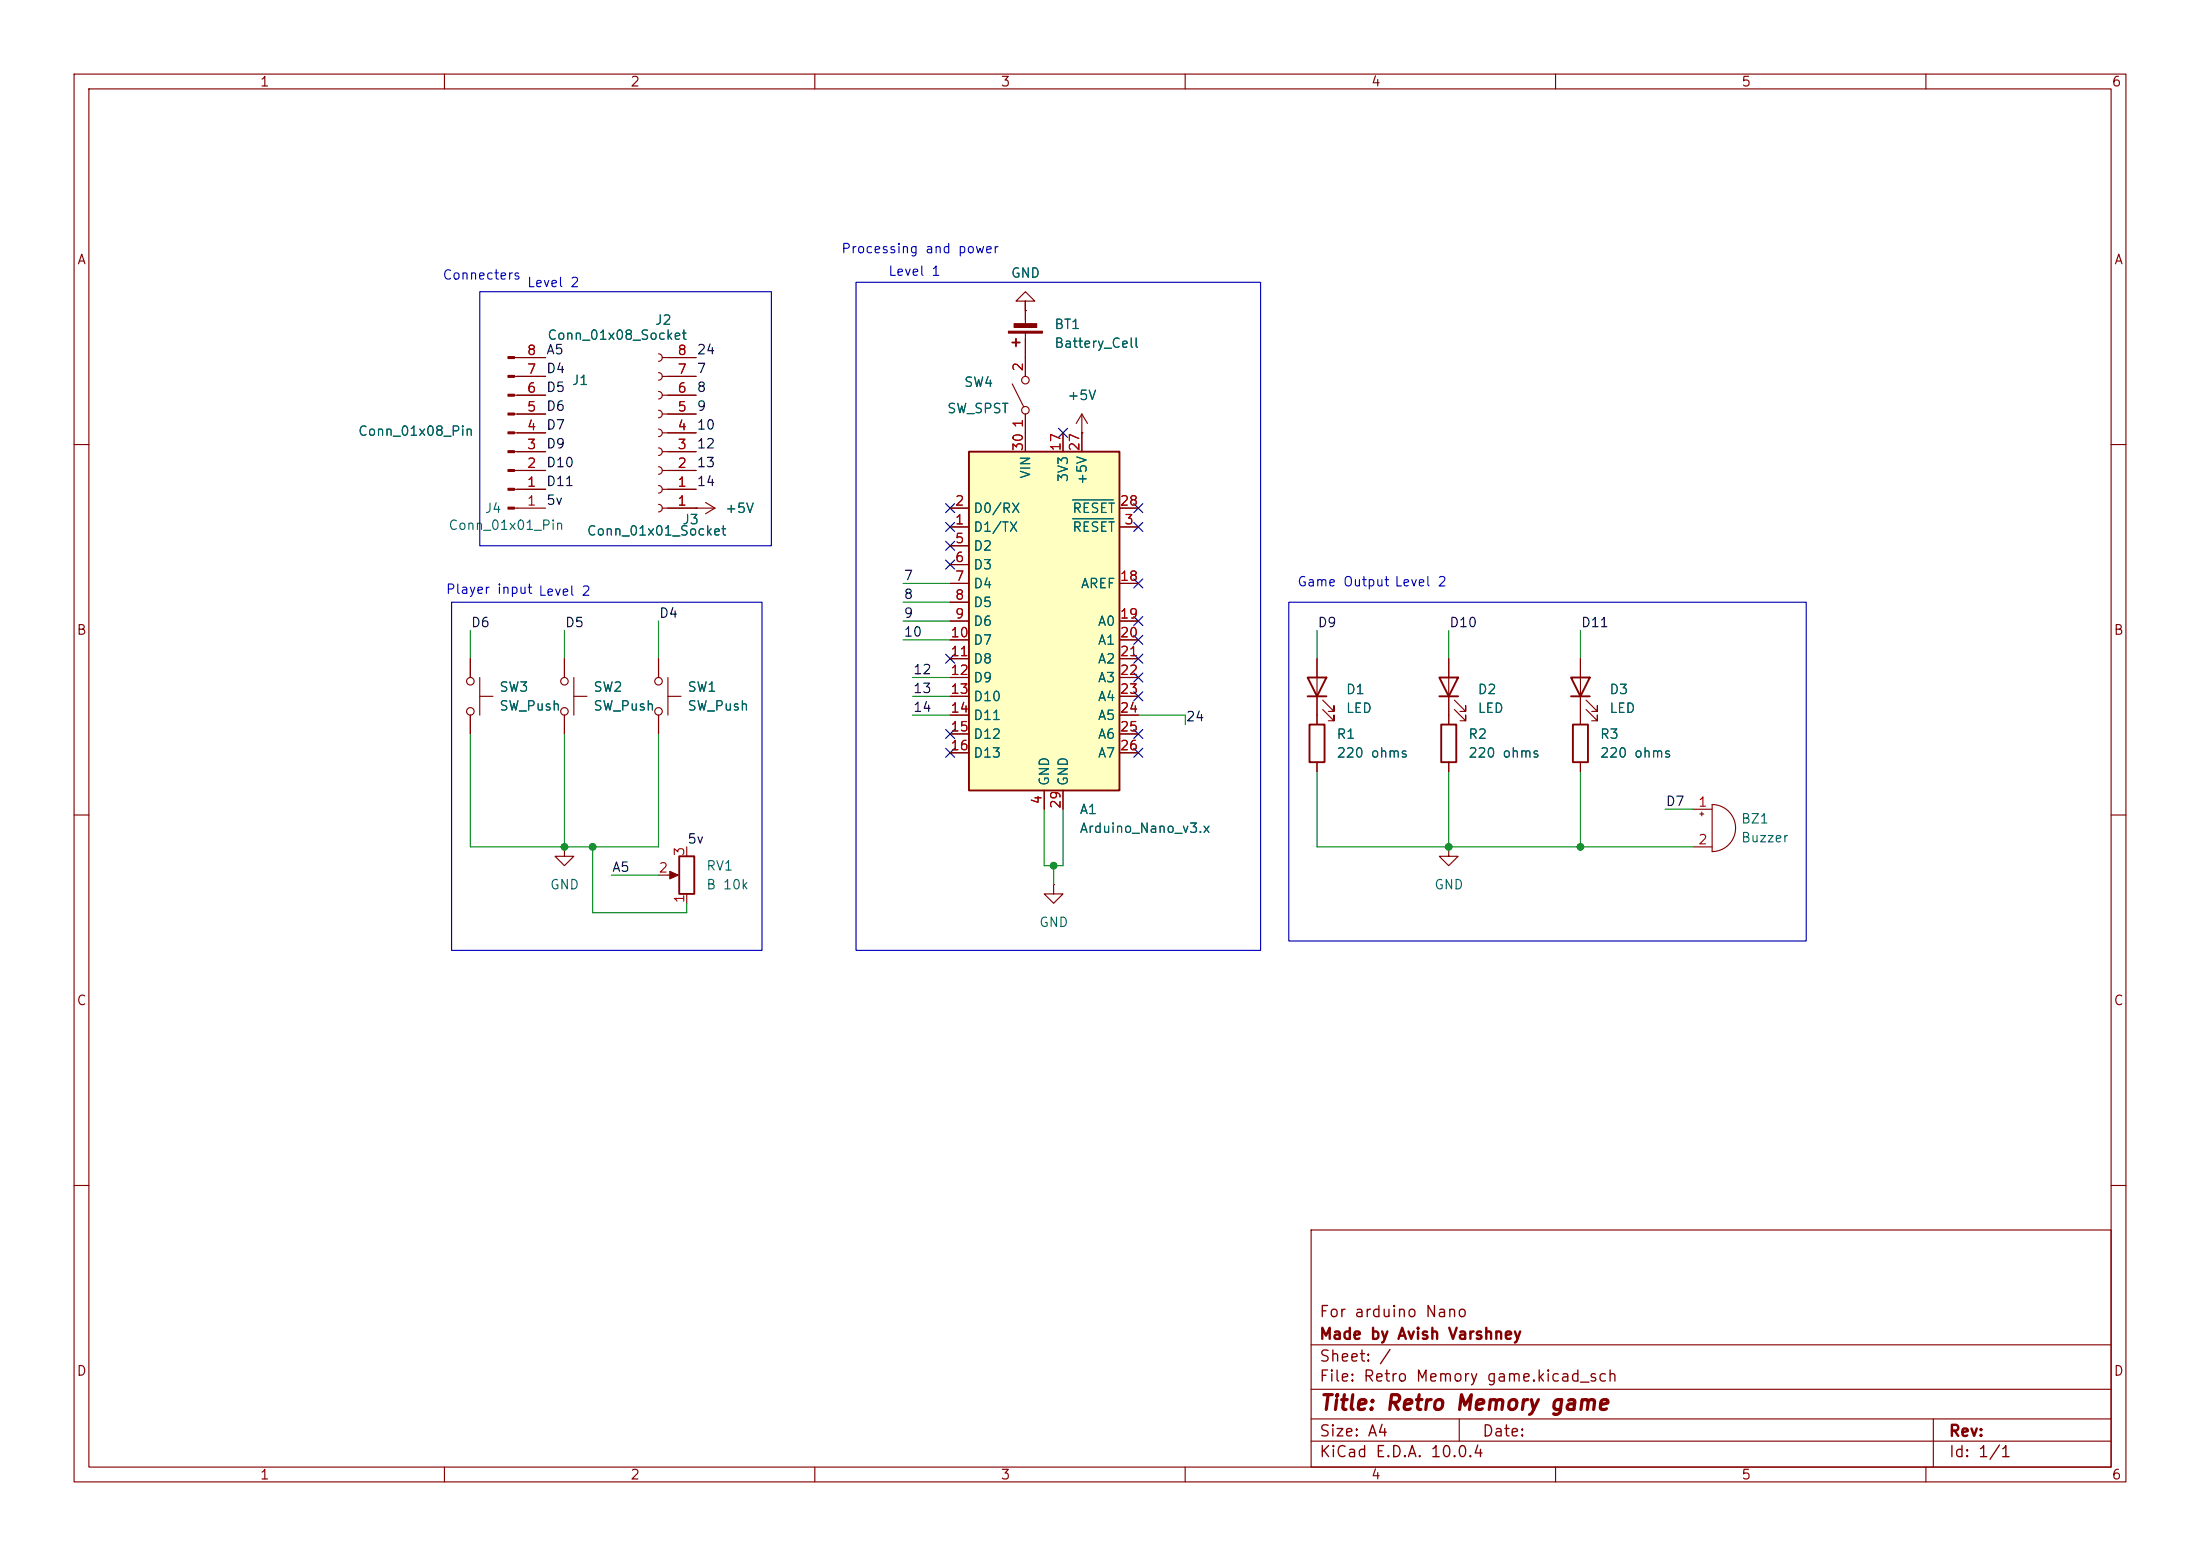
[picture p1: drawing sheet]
<svg xmlns="http://www.w3.org/2000/svg" width="297mm" height="210mm" viewBox="0 0 297 210" stroke-linecap="round" stroke-linejoin="round" font-family="sans-serif">
<g fill="none" stroke="#840000" stroke-width=".15">
<path d="M10 10h277v190h-277zM12 12h273v186h-273zM60 10v2M110 10v2M160 10v2M210 10v2M260 10v2M136.7 51.8l1.5 3.1M138.4 40.6h-1.2l1.2-1.2 1.3 1.2h-1.3v1.3M138.4 41.9h.1M138.4 48.3v2.5M138.4 55.9v2.5"/>
<path d="M10 60h2M69.4 68.6h4.3M285 60h2M63.5 88.9v2.5M63.5 96.5v2.6M64.8 94h1.7M64.8 91.4v5.1M195.6 96.5v1.3M10 110h2M76.2 114.3v1.3h1.3l-1.3 1.2-1.3-1.2h1.3M76.2 114.3h.1M88.9 118.1h2.3"/>
<path d="M92.7 114.3v1.3M142.2 119.4v1.3h1.3l-1.3 1.2-1.2-1.2h1.2M142.2 119.4h.1M195.6 114.3v1.3h1.2l-1.2 1.2-1.3-1.2h1.3M195.6 114.3h.1M195.6 102.9v1.2M285 110h2M92.7 120.7v1.2M10 160h2M177 166h108v32h-108zM285 160h2M60 198v2"/>
<path d="M110 198v2M160 198v2M177 194.5h108M177 191.5h108M177 187.5h108M177 181.5h108M197 191.5v3M210 198v2M260 198v2M261 191.5v6.5"/>
<circle cx="138.4" cy="51.3" r=".51"/>
<circle cx="138.4" cy="55.4" r=".51"/>
<circle cx="63.5" cy="96" r=".51"/>
<circle cx="63.5" cy="91.9" r=".51"/>
</g>
<g fill="#840000" stroke="#840000" stroke-width=".15">
<path d="M68.6 68.5h.8v.2h-.8z"/>
<path d="M90.4 117.6l1.2 .5-1.2 .5z"/>
</g>
<path d="M194.6 97.8h2v5.1h-2zM91.7 115.6h2v5.1h-2z" fill="none" stroke="#840000" stroke-width=".25"/>
<path d="M130.8 61h20.3v45.7h-20.3z" fill="#ffffc2"/>
<path d="M136.7 46.2h1M137.2 45.7v1M130.8 61h20.3v45.7h-20.3zM176.5 91.4h2.6l-1.3 2.6zM176.5 94h2.6M176.8 97.8h2v5.1h-2zM194.3 91.4h2.5l-1.2 2.6zM194.3 94h2.5M212.1 91.4h2.5l-1.2 2.6zM212.1 94h2.5M212.3 97.8h2.1v5.1h-2.1z" fill="none" stroke="#840000" stroke-width=".25"/>
<g fill="none" stroke="#840000" stroke-width=".15">
<path d="M69.4 58.4h4.3M69.4 55.9h4.3M69.4 53.3h4.3M69.4 50.8h4.3M69.4 48.3h4.3M88.9 57.9a.51 .51 0 0 1 .5 .5 .51 .51 0 0 1-.5 .5M88.9 55.4a.51 .51 0 0 1 .5 .5 .51 .51 0 0 1-.5 .5M88.9 52.8a.51 .51 0 0 1 .5 .5 .51 .51 0 0 1-.5 .5M88.9 50.3a.51 .51 0 0 1 .5 .5 .51 .51 0 0 1-.5 .5M88.9 47.8a.51 .51 0 0 1 .5 .5 .51 .51 0 0 1-.5 .5M89.4 58.4h4.6M89.4 55.9h4.6"/>
<path d="M89.4 53.3h4.6M89.4 50.8h4.6M89.4 48.3h4.6M138.4 41.9h.1M138.4 40.6v3.3M138.4 45v5.8M138.4 55.9v5.1M143.5 58.4v2.6M146 58.4h.1M146 55.9v5.1M146 55.9l-.7 1.3M146 55.9l.8 1.3"/>
<path d="M69.4 66h4.3M69.4 63.5h4.3M69.4 61h4.3M88.9 68.1a.51 .51 0 0 1 .5 .5 .51 .51 0 0 1-.5 .5M88.9 65.5a.51 .51 0 0 1 .5 .5 .51 .51 0 0 1-.5 .5M88.9 63a.51 .51 0 0 1 .5 .5 .51 .51 0 0 1-.5 .5M88.9 60.5a.51 .51 0 0 1 .5 .5 .51 .51 0 0 1-.5 .5M89.4 68.6h7.1M89.4 66h4.6M89.4 63.5h4.6M89.4 61h4.6M94 68.6h.1"/>
<path d="M95.2 67.8l1.3 .8M96.5 68.6l-1.3 .7M128.3 71.1h2.5M128.3 68.6h2.5M128.3 73.7h2.5M128.3 76.2h2.5M128.3 78.7h2.5M151.1 71.1h2.6M151.1 68.6h2.6M151.1 78.7h2.6M63.5 88.9v2.5M63.5 96.5v2.6"/>
<path d="M76.2 88.9v2.5M76.2 96.5v2.6M77.5 94h1.7M77.5 91.4v5.1M88.9 88.9v2.5M88.9 96.5v2.6M90.2 94h1.7M90.2 91.4v5.1M128.3 81.3h2.5M128.3 83.8h2.5M128.3 86.4h2.5M128.3 88.9h2.5"/>
<path d="M128.3 91.4h2.5M128.3 94h2.5M128.3 96.5h2.5M128.3 99.1h2.5M151.1 83.8h2.6M151.1 86.4h2.6M151.1 88.9h2.6M151.1 91.4h2.6M151.1 94h2.6M151.1 96.5h2.6M151.1 99.1h2.6M177.8 88.9v8.9"/>
<path d="M178.6 95.8l1.5 1.5v-.8v.8h-.8M178.6 94.5l1.5 1.5v-.7v.7h-.8M195.6 88.9v8.9M196.3 95.8l1.6 1.5v-.8v.8h-.8M196.3 94.5l1.6 1.5v-.7v.7h-.8M213.4 88.9v8.9M214.1 95.8l1.5 1.5v-.8v.8h-.7M214.1 94.5l1.5 1.5v-.7v.7h-.7M128.3 101.6h2.5M141 106.7v2.5M143.5 106.7v2.5M151.1 101.6h2.6"/>
<path d="M177.8 102.9v1.2M195.6 102.9v1.2M213.4 102.9v1.2M228.6 109.2h2.5M228.6 114.3h2.5M229.5 109.9h.5M229.7 109.6v.5M231.1 108.6a3.2 3.2 0 0 1 3.2 3.2 3.2 3.2 0 0 1-3.2 3.1z"/>
<circle cx="76.2" cy="91.9" r=".51"/>
<circle cx="76.2" cy="96" r=".51"/>
<circle cx="88.9" cy="96" r=".51"/>
<circle cx="88.9" cy="91.9" r=".51"/>
</g>
<path d="M144.8 70h5.5M144.8 67.5h5.5" fill="none" stroke="#006464" stroke-width=".15"/>
<g fill="#840000" stroke="#840000" stroke-width=".15">
<path d="M136.1 44.7h4.6v.3h-4.6z"/>
<path d="M136.9 43.7h3.1v.5h-3.1z"/>
<path d="M68.6 65.9h.8v.3h-.8z"/>
<path d="M68.6 63.4h.8v.2h-.8z"/>
<path d="M68.6 60.8h.8v.3h-.8z"/>
<path d="M68.6 58.3h.8v.2h-.8z"/>
<path d="M68.6 55.8h.8v.2h-.8z"/>
<path d="M68.6 53.2h.8v.3h-.8z"/>
<path d="M68.6 50.7h.8v.2h-.8z"/>
<path d="M68.6 48.1h.8v.3h-.8z"/>
</g>
<g fill="none" stroke="#009600" stroke-width=".15">
<path d="M138.4 40.6v1.3M121.9 78.7h6.4M63.5 99.1v15.2h25.4v-15.2M63.5 85.1v3.8M76.2 85.1v3.8M76.2 99.1v15.2M88.9 83.8v5.1M121.9 81.3h6.4M121.9 83.8h6.4M121.9 86.4h6.4M123.2 96.5h5.1M123.2 94h5.1"/>
<path d="M123.2 91.4h5.1M153.7 96.5h6.3v1.3M177.8 85.1v3.8M195.6 85.1v3.8M213.4 85.1v3.8M80 114.3v8.9h12.7v-1.3M82.5 118.1h6.4M141 109.2v7.6h2.5v-7.6M142.2 116.8v2.6M177.8 104.1v10.2h50.8M195.6 104.1v10.2M213.4 104.1v10.2"/>
<path d="M224.8 109.2h3.8"/>
</g>
<g fill="none" stroke="#000084" stroke-width=".15">
<path d="M142.9 57.8l1.2 1.2M144.1 57.8l-1.2 1.2M127.7 75.6l1.2 1.2M127.7 68l1.2 1.2M127.7 70.5l1.2 1.2M127.7 73.1l1.2 1.2M128.9 75.6l-1.2 1.2M128.9 73.1l-1.2 1.2M128.9 68l-1.2 1.2M128.9 70.5l-1.2 1.2M153.1 78.1l1.2 1.2M153.1 70.5l1.2 1.2"/>
<path d="M153.1 68l1.2 1.2M154.3 78.1l-1.2 1.2M154.3 70.5l-1.2 1.2M154.3 68l-1.2 1.2M127.7 88.3l1.2 1.2M127.7 98.5l1.2 1.2M128.9 88.3l-1.2 1.2M128.9 98.5l-1.2 1.2M153.1 98.5l1.2 1.2M153.1 93.4l1.2 1.2M153.1 90.8l1.2 1.2M153.1 83.2l1.2 1.2"/>
<path d="M153.1 88.3l1.2 1.2M153.1 85.8l1.2 1.2M154.3 98.5l-1.2 1.2M154.3 93.4l-1.2 1.2M154.3 90.8l-1.2 1.2M154.3 83.2l-1.2 1.2M154.3 88.3l-1.2 1.2M154.3 85.8l-1.2 1.2M127.7 101l1.2 1.2M128.9 101l-1.2 1.2M153.1 101l1.2 1.2M154.3 101l-1.2 1.2"/>
</g>
<path d="M64.8 39.4h39.3v34.3h-39.3zM115.6 38.1h54.6v90.2h-54.6zM61 81.3h41.9v47h-41.9zM174 81.3h69.8v45.7h-69.8z" fill="none" stroke="#0000c2" stroke-width=".15"/>
<g fill="#009600" stroke="#009600" stroke-width=".14">
<circle cx="142.2" cy="116.8" r=".46"/>
<circle cx="76.2" cy="114.3" r=".46"/>
<circle cx="80" cy="114.3" r=".46"/>
<circle cx="195.6" cy="114.3" r=".46"/>
<circle cx="213.4" cy="114.3" r=".46"/>
</g>
<text font-size="2" fill="#840000" x="178" y="190.8">Title: Retro Memory game</text>
<g font-size="1.5" fill="#840000">
<text x="178" y="178.2">For arduino Nano</text>
<text x="178" y="184.2">Sheet: /</text>
<text x="178" y="181.2">Made by Avish Varshney</text>
<text x="178" y="186.9">File: Retro Memory game.kicad_sch</text>
<text x="178" y="197.1">KiCad E.D.A. 10.0.4</text>
<text x="178" y="194.3">Size: A4</text>
<text x="200" y="194.3">Date:</text>
<text x="263" y="194.3">Rev:</text>
<text x="263" y="197.1">Id: 1/1</text>
</g>
<g font-size="1.3" fill="#840000">
<text x="35" y="12">1</text>
<text x="85" y="12">2</text>
<text x="135" y="12">3</text>
<text x="185" y="12">4</text>
<text x="235" y="12">5</text>
<text x="285" y="12">6</text>
<text x="10.3" y="36">A</text>
<text x="285.3" y="36">A</text>
<text x="10.3" y="86">B</text>
<text x="285.3" y="86">B</text>
<text x="10.3" y="136">C</text>
<text x="285.3" y="136">C</text>
<text x="10.3" y="186">D</text>
<text x="285.3" y="186">D</text>
<text x="35" y="200">1</text>
<text x="85" y="200">2</text>
<text x="135" y="200">3</text>
<text x="185" y="200">4</text>
<text x="235" y="200">5</text>
<text x="285" y="200">6</text>
</g>
<g font-size="1.3" fill="#0000c2">
<text x="113.5" y="34.5">Processing and power</text>
<text x="59.7" y="38.1">Connecters</text>
<text x="71.1" y="39.1">Level 2</text>
<text x="119.8" y="37.6">Level 1</text>
<text x="60.1" y="80.5">Player input Level 2</text>
<text x="175.1" y="79.5">Game Output Level 2</text>
</g>
<g font-size="1.3" fill="#006464">
<text x="136.4" y="37.8">GND</text>
<text x="73.8" y="46.2">Conn_01x08_Socket</text>
<text x="88.3" y="44.2">J2</text>
<text x="142.2" y="44.7">BT1</text>
<text x="142.2" y="47.3">Battery_Cell</text>
<text x="77.1" y="52.3">J1</text>
<text x="130.1" y="52.5">SW4</text>
<text x="48.3" y="59.1">Conn_01x08_Pin</text>
<text x="127.8" y="56.1">SW_SPST</text>
<text x="144" y="54.3">+5V</text>
<text x="139.4" y="64.7" transform="rotate(-90 139.4 64.7)">VIN</text>
<text x="144.5" y="65.2" transform="rotate(-90 144.5 65.2)">3V3</text>
<text x="147" y="65.5" transform="rotate(-90 147 65.5)">+5V</text>
<text x="60.5" y="71.8">Conn_01x01_Pin</text>
<text x="65.4" y="69.6">J4</text>
<text x="92" y="71.1">J3</text>
<text x="97.8" y="69.6">+5V</text>
<text x="131.3" y="69.6">D0/RX</text>
<text x="144.7" y="69.6">RESET</text>
<text x="79.1" y="72.6">Conn_01x01_Socket</text>
<text x="131.3" y="72.1">D1/TX</text>
<text x="131.3" y="74.6">D2</text>
<text x="131.3" y="77.2">D3</text>
<text x="144.7" y="72.1">RESET</text>
<text x="131.3" y="79.7">D4</text>
<text x="131.3" y="82.3">D5</text>
<text x="145.8" y="79.7">AREF</text>
<text x="131.3" y="84.8">D6</text>
<text x="131.3" y="87.3">D7</text>
<text x="131.3" y="89.9">D8</text>
<text x="148.1" y="84.8">A0</text>
<text x="148.1" y="87.3">A1</text>
<text x="148.1" y="89.9">A2</text>
<text x="67.3" y="93.7">SW3</text>
<text x="80" y="93.7">SW2</text>
<text x="92.7" y="93.7">SW1</text>
<text x="131.3" y="92.4">D9</text>
<text x="131.3" y="95">D10</text>
<text x="148.1" y="92.4">A3</text>
<text x="148.1" y="95">A4</text>
<text x="181.6" y="94">D1</text>
<text x="199.4" y="94">D2</text>
<text x="217.2" y="94">D3</text>
<text x="67.3" y="96.2">SW_Push</text>
<text x="80" y="96.2">SW_Push</text>
<text x="92.7" y="96.2">SW_Push</text>
<text x="131.3" y="97.5">D11</text>
<text x="131.3" y="100">D12</text>
<text x="148.1" y="97.5">A5</text>
<text x="148.1" y="100">A6</text>
<text x="180.3" y="100">R1</text>
<text x="181.6" y="96.5">LED</text>
<text x="198.1" y="100">R2</text>
<text x="199.4" y="96.5">LED</text>
<text x="215.9" y="100">R3</text>
<text x="217.2" y="96.5">LED</text>
<text x="131.3" y="102.6">D13</text>
<text x="141.9" y="106.2" transform="rotate(-90 141.9 106.2)">GND</text>
<text x="144.5" y="106.2" transform="rotate(-90 144.5 106.2)">GND</text>
<text x="148.1" y="102.6">A7</text>
<text x="180.3" y="102.6">220 ohms</text>
<text x="198.1" y="102.6">220 ohms</text>
<text x="215.9" y="102.6">220 ohms</text>
<text x="145.7" y="110.2">A1</text>
<text x="145.7" y="112.7">Arduino_Nano_v3.x</text>
<text x="235" y="111.5">BZ1</text>
<text x="95.3" y="117.8">RV1</text>
<text x="235" y="114">Buzzer</text>
<text x="74.2" y="120.4">GND</text>
<text x="95.3" y="120.4">B 10k</text>
<text x="140.2" y="125.4">GND</text>
<text x="193.5" y="120.4">GND</text>
</g>
<g font-size="1.3" fill="#a90000">
<text x="71" y="53.3">6</text>
<text x="71" y="50.8">7</text>
<text x="71" y="48.2">8</text>
<text x="91.4" y="53.3">6</text>
<text x="91.4" y="50.8">7</text>
<text x="91.4" y="48.2">8</text>
<text x="138.4" y="50.2" transform="rotate(-90 138.4 50.2)">2</text>
<text x="71" y="58.4">4</text>
<text x="71" y="55.9">5</text>
<text x="91.4" y="58.4">4</text>
<text x="91.4" y="55.9">5</text>
<text x="138.4" y="57.9" transform="rotate(-90 138.4 57.9)">1</text>
<text x="71" y="63.5">2</text>
<text x="71" y="60.9">3</text>
<text x="91.4" y="63.5">2</text>
<text x="91.4" y="60.9">3</text>
<text x="138.4" y="61" transform="rotate(-90 138.4 61)">30</text>
<text x="143.5" y="61" transform="rotate(-90 143.5 61)">17</text>
<text x="146" y="61" transform="rotate(-90 146 61)">27</text>
<text x="71" y="68.6">1</text>
<text x="71" y="66">1</text>
<text x="91.4" y="68.6">1</text>
<text x="91.4" y="66">1</text>
<text x="128.8" y="71.1">1</text>
<text x="128.8" y="68.6">2</text>
<text x="151.1" y="68.6">28</text>
<text x="151.7" y="71.1">3</text>
<text x="128.8" y="73.6">5</text>
<text x="128.8" y="76.2">6</text>
<text x="128.8" y="78.7">7</text>
<text x="128.8" y="81.3">8</text>
<text x="128.8" y="83.8">9</text>
<text x="151.1" y="78.7">18</text>
<text x="151.1" y="83.8">19</text>
<text x="128.2" y="86.3">10</text>
<text x="128.2" y="88.9">11</text>
<text x="151.1" y="86.3">20</text>
<text x="151.1" y="88.9">21</text>
<text x="128.2" y="91.4">12</text>
<text x="128.2" y="94">13</text>
<text x="151.1" y="91.4">22</text>
<text x="151.1" y="94">23</text>
<text x="128.2" y="96.5">14</text>
<text x="128.2" y="99">15</text>
<text x="128.2" y="101.6">16</text>
<text x="151.1" y="96.5">24</text>
<text x="151.1" y="99">25</text>
<text x="151.1" y="101.6">26</text>
<text x="140.9" y="108.7" transform="rotate(-90 140.9 108.7)">4</text>
<text x="143.5" y="109.3" transform="rotate(-90 143.5 109.3)">29</text>
<text x="229.2" y="109.2">1</text>
<text x="88.8" y="118.1">2</text>
<text x="92.7" y="115.6" transform="rotate(-90 92.7 115.6)">3</text>
<text x="229.2" y="114.3">2</text>
<text x="92.7" y="122" transform="rotate(-90 92.7 122)">1</text>
</g>
<g font-size="1.3" fill="#0f0f0f">
<text x="73.7" y="50.7">D4</text>
<text x="73.7" y="48.1">A5</text>
<text x="73.7" y="53.2">D5</text>
<text x="94" y="48.1">24</text>
<text x="94" y="50.7">7</text>
<text x="94" y="53.2">8</text>
<text x="73.7" y="58.3">D7</text>
<text x="73.7" y="55.8">D6</text>
<text x="94" y="55.8">9</text>
<text x="94" y="58.3">10</text>
<text x="73.7" y="60.8">D9</text>
<text x="73.7" y="63.4">D10</text>
<text x="73.7" y="65.9">D11</text>
<text x="94" y="65.9">14</text>
<text x="94" y="63.4">13</text>
<text x="94" y="60.8">12</text>
<text x="73.7" y="68.5">5v</text>
<text x="88.9" y="83.7">D4</text>
<text x="121.9" y="78.6">7</text>
<text x="121.9" y="83.7">9</text>
<text x="121.9" y="81.2">8</text>
<text x="63.5" y="85">D6</text>
<text x="76.2" y="85">D5</text>
<text x="121.9" y="86.2">10</text>
<text x="177.8" y="85">D9</text>
<text x="195.6" y="85">D10</text>
<text x="213.4" y="85">D11</text>
<text x="123.2" y="93.9">13</text>
<text x="123.2" y="91.3">12</text>
<text x="123.2" y="96.4">14</text>
<text x="160" y="97.7">24</text>
<text x="224.8" y="109.1">D7</text>
<text x="82.5" y="118">A5</text>
<text x="92.7" y="114.2">5v</text>
</g>
</svg>
